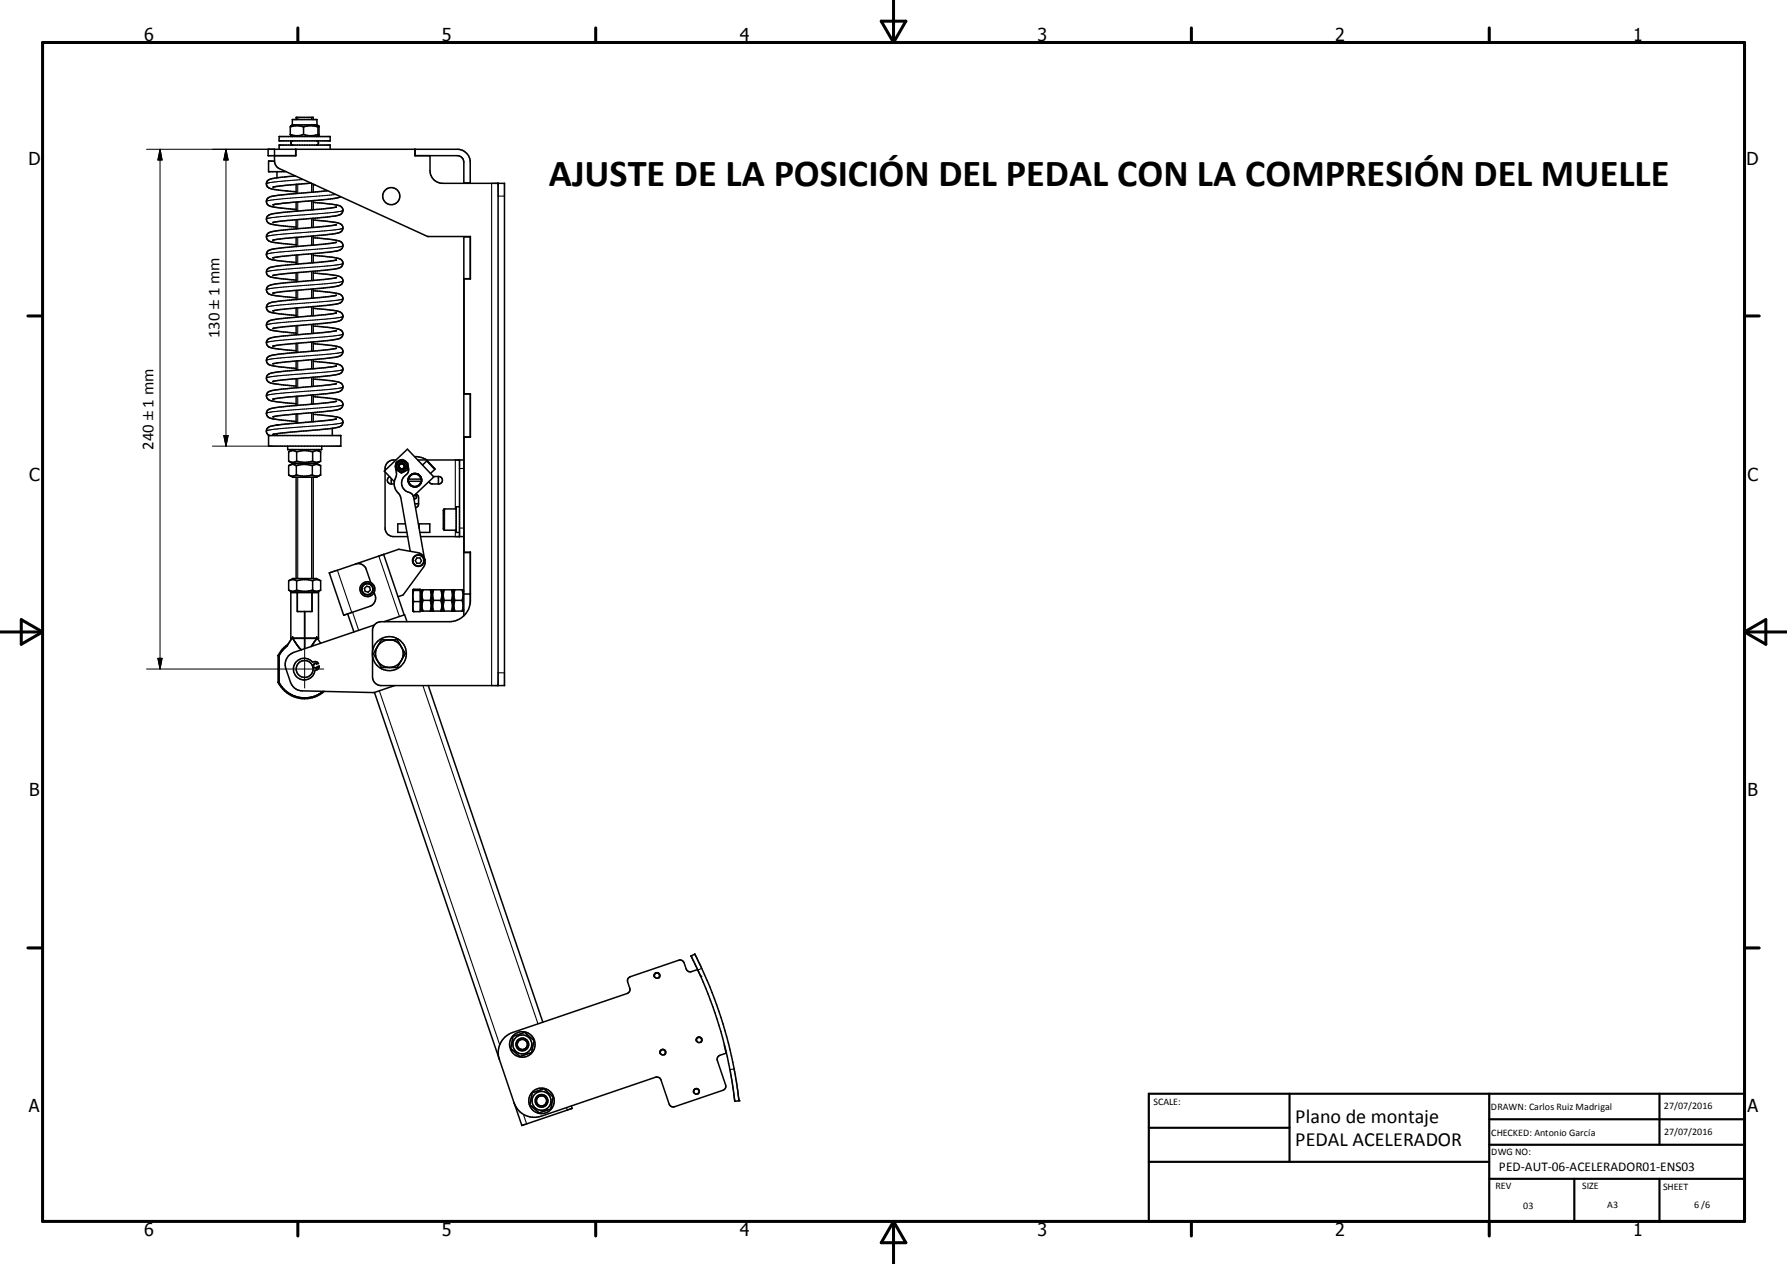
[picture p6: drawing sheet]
<svg xmlns="http://www.w3.org/2000/svg" width="420mm" height="297mm" viewBox="0 0 420 297" stroke-linecap="round" stroke-linejoin="round" font-family="sans-serif">
<g fill="none" stroke="#000" stroke-width=".36">
<path d="M64.5 35.1v3l.2 .6 .7 .8 35.1 16.1h10.1v9.9h-1.5v27h1.5v10.2h-1.5v27h1.5v11.4a5 5 0 0 1-5 5h-16a2.02 2.02 0 0 0-2 2v4.9M64.5 37.9h-1.4v2.4h4.1M65.6 32.1h12v1h-12zM65.6 35.1v-1h12v1M68.2 29.8a4.5 4.5 0 0 1 3.2 0M68.2 31.6l.5 .5M68.2 31.6a4.3 4.3 0 0 0 3.2 0M68.2 29.8v1.8M68.3 29.6l-.1 .2M68.4 29.5l-.1 .1M68.7 29.3v-1.2h5.8v1.2M68.7 29.3h5.8"/>
<path d="M68.7 29.3l-.3 .2M68.9 33.1a.49 .49 0 0 0-.5 .5 .49 .49 0 0 0 .5 .5M69.5 35.1v1.5M69.5 35.1v1.5h-6.5v-1.5h44.5a3 3 0 0 1 3 3v5M69.6 28.1v-.5h4v.5M71.4 29.8a5.2 5.2 0 0 1 3.3 0M71.4 31.6a5 5 0 0 0 3.3 0M71.4 29.8v1.8M74.4 33.1a.5 .5 0 0 1 .5 .5 .5 .5 0 0 1-.5 .5M74.5 29.3l.4 .2M74.8 29.6v2.3M74.8 31.9h.1"/>
<path d="M74.9 29.5v.1M74.9 31.9l-.4 .2M74.9 29.6v2.3M97.5 35.1v1.5h10a1.56 1.56 0 0 1 1.5 1.5v5M101.1 36.6v3.5a2.95 2.95 0 0 0 3 3h14.5v118h-29a2.02 2.02 0 0 1-2-2v-4.9M64.2 52.3h.1M64.2 56.4h.1M65.1 40.3v1.5M69.4 41.4l-5.2 .5a1.25 1.25 0 0 0-1.4 .6 1.25 1.25 0 0 0 .2 1.5 16.6 16.6 0 0 0 5.9 1l.7 .1M69.6 43.3v2.2M69.6 47.5v2.1M69.6 51.6v2.2"/>
<path d="M69.6 55.8v2.1M69.6 59.9v2.2M73.1 43l-6.1 .6-2.8 .4M73.6 43.3v1.8M73.6 47.1v2.2M73.6 51.3v2.1M73.6 55.5v2.1M73.6 59.6v2.2M73.6 43.4h.4M73.6 47.6l4.2 .4a3.4 3.4 0 0 1 2.6 .8 1.33 1.33 0 0 1-1.4 1.9l-14.8 1.6M73.6 51.7l1.1 .1a13.2 13.2 0 0 1 5.6 1 1.28 1.28 0 0 1 .1 1.5 1.28 1.28 0 0 1-1.4 .5l-14.8 1.6M73.6 55.9l2.5 .2a7.4 7.4 0 0 1 4.3 1 1.34 1.34 0 0 1-1.4 1.9l-12.7 1.2-2.1 .4"/>
<path d="M73.6 60h.5a20.8 20.8 0 0 1 6.1 1 1.2 1.2 0 0 1 .3 1.4 1.2 1.2 0 0 1-1.2 .7l-15.1 1.6M77 44.8l-9.3 .8a13.5 13.5 0 0 0-4.8 1 1.21 1.21 0 0 0-.1 1.3 1.21 1.21 0 0 0 1.2 .7l5.6 .6M79 56.9l-3.5 .5-7.4 .7a12.8 12.8 0 0 0-5.2 .9 1.21 1.21 0 0 0-.1 1.3 1.21 1.21 0 0 0 1.1 .7l5.7 .7M79 56.9h.1M79.1 56.9h.1M79.1 52.8l-2.6 .4-7.4 .6a21.1 21.1 0 0 0-6 1 1.27 1.27 0 0 0-.3 1.5 1.27 1.27 0 0 0 1.4 .6l5.4 .6M79.1 48.6l-3.6 .5-6.9 .6a14.5 14.5 0 0 0-5.7 1 1.26 1.26 0 0 0-.1 1.5 1.26 1.26 0 0 0 1.4 .6l5.4 .6M80.1 46.2l-.8 .3-2.1 .3-10.9 1-2.1 .3M109 55.6v89.1M109 43h1.5M109 55.7h1.5M110.5 55.6v9.9"/>
<path d="M117.1 43.1v118M64.2 60.6h.1M64.2 64.7h.1M64.2 73h.1M64.2 68.9h.1M69.6 64.1v2.1M69.6 68.2v2.2M69.6 72.4v2.1M69.6 76.5v2.2M73.6 63.8v2.1M73.6 67.9v2.2M73.6 72v2.2"/>
<path d="M73.6 76.2v2.1M73.6 64.2l1.6 .1a13.3 13.3 0 0 1 5.1 1 1.16 1.16 0 0 1 .2 1.2 1.16 1.16 0 0 1-1 .7l-2.1 .3-10.6 1-2.6 .4M73.6 68.3a28.4 28.4 0 0 1 6.3 .9 1.19 1.19 0 0 1 .6 1.4 1.19 1.19 0 0 1-1.2 .8l-15.1 1.6M73.6 72.4l.5 .1a22.3 22.3 0 0 1 6.1 1 1.19 1.19 0 0 1 .3 1.3 1.19 1.19 0 0 1-1.2 .7l-3.2 .5-8.9 .7-3 .5M73.6 76.6l1.1 .1a14.5 14.5 0 0 1 5.6 1 1.16 1.16 0 0 1 .2 1.2 1.16 1.16 0 0 1-1 .7l-2.5 .4-10.7 1-2.1 .3M79 77.7l-7.7 .8a32.7 32.7 0 0 0-8.2 1.2 1.26 1.26 0 0 0-.3 1.4 1.26 1.26 0 0 0 1.4 .7l5.4 .6M79 77.7h.1M79 69.4h.1M79.1 77.7h.1M79.1 73.5l-2.6 .4-7.9 .7a14 14 0 0 0-5.7 1 1.28 1.28 0 0 0-.1 1.5 1.28 1.28 0 0 0 1.4 .6l5.4 .6M79.1 69.4l-3.6 .5-7.4 .6a16.9 16.9 0 0 0-5 .9 1.26 1.26 0 0 0-.3 1.4 1.26 1.26 0 0 0 1.4 .7l5.4 .6M79.1 65.2l-3.1 .5-5.3 .4a33.1 33.1 0 0 0-7.6 1.1 1.26 1.26 0 0 0-.3 1.5 1.26 1.26 0 0 0 1.4 .7l5.4 .6"/>
<path d="M79.1 61.1l-2.2 .3-8.3 .8a14.5 14.5 0 0 0-5.7 1 1.26 1.26 0 0 0-.1 1.4 1.26 1.26 0 0 0 1.4 .6l5.4 .6M109 65.5h1.5M64.2 85.5h.1M64.2 81.3h.1M64.2 93.8h.1M64.2 89.6h.1M65.5 99.8l-.4 .1M69.6 80.7v2.1M69.6 84.8v2.2M69.6 89v2.1M69.6 93.1v2.2M69.6 97.3v2.1"/>
<path d="M73.6 80.3v2.2M73.6 84.5v2.1M73.6 88.7v2.1M73.6 92.8v2.1M73.6 97v2.1M73.6 80.8l1.1 .1a17.6 17.6 0 0 1 5.5 .8 1.27 1.27 0 0 1 .2 1.5 1.27 1.27 0 0 1-1.4 .7l-14.8 1.6M73.6 84.9a23 23 0 0 1 6.6 1 1.26 1.26 0 0 1 .2 1.5 1.26 1.26 0 0 1-1.4 .6l-14.8 1.6M73.6 89.1l1.1 .1a14 14 0 0 1 5.6 .9 1.29 1.29 0 0 1 .1 1.5 1.29 1.29 0 0 1-1.4 .6l-14.8 1.6M73.6 93.2l5.5 .6a1.3 1.3 0 0 1 1.2 .5 1.3 1.3 0 0 1 .1 1.4l-.1 .2a13.7 13.7 0 0 1-5.7 1l-7.4 .6-3 .4M73.6 97.4h1.1a14.2 14.2 0 0 1 5.6 1.1 1.27 1.27 0 0 1 .1 1.4 1.27 1.27 0 0 1-1.4 .6l-14.8 1.6M79.1 94.3h-.1M79.1 98.4l-1.9 .4-9.8 .8a10.8 10.8 0 0 0-4.5 1 1.09 1.09 0 0 0 .5 1.7"/>
<path d="M79.1 94.3l-2.2 .3-8.3 .8a14.5 14.5 0 0 0-5.7 1 1.21 1.21 0 0 0-.1 1.3 1.21 1.21 0 0 0 1.1 .7l5.7 .6M79.1 90.1l-7.8 .9a32.7 32.7 0 0 0-8.2 1.1 1.25 1.25 0 0 0-.3 1.5 1.25 1.25 0 0 0 1.4 .7l5.4 .6M79.1 86l-3.1 .4-7.4 .7a14 14 0 0 0-5.7 1 1.28 1.28 0 0 0-.1 1.4 1.28 1.28 0 0 0 1.4 .6l5.4 .6M79.1 81.8l-2.2 .4-8.3 .7a14.5 14.5 0 0 0-5.7 1 1.26 1.26 0 0 0-.1 1.5 1.26 1.26 0 0 0 1.4 .6l5.4 .6M109 92.6h1.5M110.5 92.5v10.2M63.1 102.3h17v2.5h-17zM64.2 102.1h.1M65.1 101.9v.4M67.6 104.8v.8h8v-.8M67.8 106.2v2.2M67.8 109.4v2.2a1.59 1.59 0 0 0 1.9 0"/>
<path d="M67.8 106.2a1.59 1.59 0 0 1 1.9 0M67.8 108.4a1.71 1.71 0 0 0 1.9 0M67.8 108.4l1 .5M67.8 109.4a1.5 1.5 0 0 1 1.9 0M68.8 108.9h5.6M68.8 105.6l-1 .6M68.8 108.9l-.9 .5M69.6 112.1v23.8M69.7 111.6a6.4 6.4 0 0 0 3.7 0M69.7 109.4a6 6 0 0 1 3.7 0M69.7 109.4v2.2M69.7 106.2v2.2"/>
<path d="M69.7 108.4a6.4 6.4 0 0 0 3.8 0M69.7 106.2a6.1 6.1 0 0 1 3.8 0M73.4 111.6a1.85 1.85 0 0 0 2 0M73.4 109.4a1.74 1.74 0 0 1 2 0M73.4 109.4v2.2M73.5 108.4a1.72 1.72 0 0 0 1.9 0M73.5 106.2v2.2M73.5 106.2a1.6 1.6 0 0 1 1.9 0M73.6 112.1v23.8M74.4 105.6l1 .6M74.4 108.9l1 .5M75.4 106.2v2.2"/>
<path d="M75.4 109.4v2.2M75.4 108.4l-1 .5M75.4 111.6l-1 .5h-5.6l-.9-.5M78.1 100.6v1.7M90.5 110.9v13.2a2.02 2.02 0 0 0 2 2h3.3M91.6 112a.88 .88 0 0 0-.5 1 .88 .88 0 0 0 .8 .7h.8M92 112.5v1.2M92.7 113.2l-2.4-2.5 5.5-5.2 6.2 6.6-4.8 4.5M93 110.3l.2 1.4a3.6 3.6 0 0 0 .8 4.7l.2 .6 2.2 12.5M93.1 108.1a2.15 2.15 0 0 0-2.6 2.4M93.1 108.9l-.2 .7 .1 .6M93.3 108.6l-.2 .1-.1 1.6"/>
<path d="M93.7 109.6l.2 .5M93.7 109.4v.2M93.9 110.1l.4 .2M94.3 108.1a1.49 1.49 0 0 1 1.4 .8 1.49 1.49 0 0 1-.1 1.6l-.4 .2a1.18 1.18 0 0 1-1.8-.2l-.4-.2M94.3 108.1l-1 .5M94.3 108.1l-.5 .1-.6 .4M94.6 108.1l.5 .1 .6 .5M94.7 110.3h-.2M94.7 110.3h-.4M94.8 108.9l.3 .3M94.8 108.9l-.6-.1-.4 .4M94.9 108.9a.75 .75 0 0 0-1.2 .7"/>
<path d="M94.9 108.9l.2 .4M94.9 110.2l-.2 .1M95 110l-.1 .2M95.1 109.2l.1 .3M95.1 109.8l-.2 .4M95.2 109.4l-.1 .5M95.8 109a2.2 2.2 0 0 1-.9 3.1 2.3 2.3 0 0 0 1.5 3.7l.5 .3 .3 .8 2.7 14.7M95.9 112.8v.3M95.9 113.1l.1 .3M95.9 112.5v.3M95.9 113.1h3.2M95.9 112.6h3.2"/>
<path d="M95.9 112.6v.2M96 113.4l.6 .7 .8 .3M96 113.4l.2 .3M96 112.3a1.58 1.58 0 0 1 1.6-1.1 1.58 1.58 0 0 1 1.4 1.2M96.1 112.6a1.47 1.47 0 0 1 1.4-1.2 1.47 1.47 0 0 1 1.5 1.2M96.1 113.1a1.47 1.47 0 0 0 1.4 1.2 1.47 1.47 0 0 0 1.5-1.2M96.2 112l-.3 .6M96.3 113.9l.8 .5h.6M96.3 111.8a1.59 1.59 0 0 1 1.7-.5 1.59 1.59 0 0 1 1.1 1.3M97.3 116.5a.39 .39 0 0 1 .6 .3 .39 .39 0 0 1-.6 .3M97.4 107.3l1.6 .2 1.4 .6M97.7 116.1l.5 .3 .2 .3v1.7l-.2 .6-.5 .3"/>
<path d="M98.2 108.1h10.8M98.4 118.3l-.9 .1M99 112.4a1.59 1.59 0 0 1-1.3 2M99 112.4h.1M99.1 112.6v.5M99.1 113.1l-.4 .8-.8 .5M99.3 109.3l1-1 .8 .6 1.1 1.3-1 1.1M101.8 112h1.3a.88 .88 0 0 1 .9 .8 .88 .88 0 0 1-.9 .9h-1.7l-.6-.5M103 112v1.7M107.2 119.6h-2.7l-.3 .3 .1 4.6 2.9 .1M108 119.1h-.8v6h.8M108 108.1v18"/>
<path d="M109 102.6h1.5M67.8 136.5l1-.6h5.6l1 .6M67.8 136.5a1.65 1.65 0 0 1 1.9 0M67.8 138.7a1.65 1.65 0 0 0 1.9 0M67.8 138.7l1 .5M67.8 136.5v2.2M69.7 136.5a6.1 6.1 0 0 1 3.8 0M69.7 138.7a6.1 6.1 0 0 0 3.8 0M69.7 136.5v2.2M69.9 139.2v4.5h3.4v-4.5M73.5 136.5a1.65 1.65 0 0 1 1.9 0M73.5 138.7a1.65 1.65 0 0 0 1.9 0"/>
<path d="M73.5 136.5v2.2M75.4 138.7l-1 .5M75.4 136.5v2.2M83.5 132.5a1.98 1.98 0 0 1 2.6 1.3l1.1 3.1M85.7 138.3l.5-.5 .7 .1 .2 .7-.6 .5-.7-.2zM87.9 139.2a2.18 2.18 0 0 1-1 3.3l-5.2 1.8M90.2 130.3l3.5-1.2 4.5 .8a2.26 2.26 0 0 1 1.4 3.4l-4.9 6.5-1.1 .4M90.2 130.3l-12.8 4.3 3.4 10M90.2 130.3l4.8 14.2M95.3 123.1h-1.8v2h2.1M97 138.6l.2 .1M97 138.6v5"/>
<path d="M97 138.6l1.8-.1v5.2h-1.6M97 138.6h.1M97.2 138.7a3.9 3.9 0 0 0 0 2.7M97.2 138.7h1.6M98 131.1h.7l.4 .7-.4 .6-.8-.1-.3-.6zM98.5 124.1v-1h2.5v2h-2.3M98.8 138.9h.2M98.9 126.1h10.1M99 138.9v4.4M99 138.9l.2-.3h2.2l.1 .3M99.4 138.6l-.2 1 .2 1.5M101.1 138.6a3.4 3.4 0 0 1 0 2.5"/>
<path d="M101.5 138.9v4.4M101.5 138.9l.2-.3h2.1l.2 .3M101.9 138.6l-.2 1.2 .2 1.3M103.6 138.6a3.5 3.5 0 0 1 0 2.5M104 138.9l.2-.3h2.1l.2 .3M104 138.9v4.4M104.4 138.6l-.2 1 .2 1.5M106.1 138.6l.2 1-.2 1.5M106.5 138.9l.2-.3h2.1l.2 .3M106.5 138.9v4.4M106.9 138.6a3.5 3.5 0 0 0 0 2.5M108.6 138.6a3.4 3.4 0 0 1 0 2.5"/>
<path d="M109 129.9h1.5M109 139.6h1.6M110.5 129.7v12.1M65.4 154h.2M65.4 154v6.4M65.6 154v6.4M67.7 151.4l-1.4 1.2-.9 1.4M68.6 150h-.2v-10.8h6.5v10.8M68.8 150h5.6M68.8 150v-.3l-1.4 2.1-1.2 1.3-.6 .9M68.8 150l2 2.7M71.6 143.7v8.7"/>
<path d="M73.4 156.3l.4-.1 .1-.3h.3l.2 .2 .5-.2-.7-.4-.7 .1a2.54 2.54 0 0 0-4.1 .1 2.54 2.54 0 0 0 1.1 3.9 2.54 2.54 0 0 0 3.5-2.1l.7-.3 .3-.7-.4 .1-.3 .4-.3-.2-.4 .1M73.4 156.3l.2 .6M74.4 149.7l1 1.5M74.4 149.7v.3M74.4 150l-1.3 1.9M74.4 149.7l.2 .3M74.6 150h.3M74.6 150l.1 .2M74.7 150.2h.1M74.9 150l-.1 .2M80.8 144.6h.1M81.7 144.3l1.5 4.2"/>
<path d="M81.7 144.3l-.9 .3M88 146.9l-18.9 6.4a3 3 0 0 0-1.9 3.8l1.1 3.2a2.97 2.97 0 0 0 2.8 2l16.8 .4 4.9-1.6M88.5 152.4l-.7 1.2 .7 1.2M88.5 154.8l.2 .4M88.5 152.4l-.2 1.2 .2 1.2M88.7 152l.9-1.7h3.8l.9 1.7M88.7 152l-.2 .4M88.7 152a3.2 3.2 0 0 1 5.6 0M88.7 155.2l.9 1.7h3.8l.9-1.7M88.7 155.2a3.2 3.2 0 0 0 5.6 0M90.3 146.1l4.8-1.6 .6 1.6M94.3 152l1 1.6-.8 1.2"/>
<path d="M94.3 152l.5 1.6-.3 1.2M94.5 154.8l-.2 .4M97 143.6h.1M97 143.6l.2 .1M97.2 141.4a3.2 3.2 0 0 0 0 2.3M97.2 141.4h1.6M98.8 143.3h.2M99 143.3l.2 .3h2.2l.1-.3M99.4 141.1l-.2 .9 .2 1.6M99.4 141.1h1.7M101.1 141.1a3.5 3.5 0 0 1 0 2.5M101.5 143.3l.2 .3h2.1l.2-.3"/>
<path d="M101.9 141.1h1.7M101.9 141.1a3.6 3.6 0 0 0 0 2.5M103.6 141.1l.2 1.2-.2 1.3M104 143.3l.2 .3h2.1l.2-.3M104.4 141.1h1.7M104.4 141.1l-.2 .9 .2 1.6M106.1 141.1l.2 .9-.2 1.6M106.5 143.3l.2 .3h2.1l.2-.3M106.9 141.1h1.7M106.9 141.1a3.6 3.6 0 0 0 0 2.5M108.6 141.1l.2 1.2-.2 1.3M65.4 160.4h.2"/>
<path d="M65.4 160.4a7 7 0 0 0 10.8 2.1M65.6 160.4a6.8 6.8 0 0 0 10.3 2.1M88 162.7l29.4 86.3M100.7 161.1l26.9 79.1M162.4 224.6l.9-.4 .9 1.8a100.9 100.9 0 0 1 8.4 25.5l1.1 7.2-1 .1-.5-3.8a101.9 101.9 0 0 0-4.7-18.5l-2.2-5.7zM164.7 229.4l-.7-1.6-1.7 .6-.4-.1-.5-.4-.8-2-.4-.3h-.7l-11.5 4-.4 .3-.1 .6 .6 2.1-.2 .5-.5 .4-26.9 9.1a5 5 0 0 0-3.1 6.4M117.4 249l3.4 10.2M120.6 243.5l2-.7a.75 .75 0 0 1 1.3 .3l1 .9a.77 .77 0 0 1 .5 1.2l-.3 1.4a.74 .74 0 0 1-.9 1l-1.3 .4a.79 .79 0 0 1-1.3-.2l-1-1a.78 .78 0 0 1-.4-1.2zM120.8 259.2l1.9 5.3M125.1 256.8l2-.7a.75 .75 0 0 1 1.3 .2l1.1 .9a.77 .77 0 0 1 .4 1.3l-.4 2.1-2.1 .6a.76 .76 0 0 1-1.3-.2l-1.6-1.4zM134.3 259.9l.2 .6-11.8 4M170.3 245.7l.4 1.8-1.7 .6-.4 .7 2 6.4-.2 .6-.5 .4-11.8 3.9-.4-.1-.4-.6-2-5.8-.3-.4-.7-.1-27.1 9.2a5 5 0 0 1-6.4-3.1"/>
<path d="M172.7 258.7v.1M173.7 258.6h.1M122.7 264.5h.1"/>
<circle cx="92" cy="46.1" r="2.02"/>
<circle cx="94.4" cy="109.6" r=".6"/>
<circle cx="94.4" cy="109.6" r="1.15"/>
<circle cx="86.3" cy="138.4" r="1.37"/>
<circle cx="86.4" cy="138.4" r="1.76"/>
<circle cx="98.3" cy="131.7" r="1.38"/>
<circle cx="71.6" cy="157.2" r="1.98"/>
<circle cx="91.5" cy="153.6" r="4"/>
<circle cx="154.4" cy="229.3" r=".61"/>
<circle cx="122.8" cy="245.4" r="3"/>
<circle cx="122.8" cy="245.4" r="1.19"/>
<circle cx="122.8" cy="245.4" r="2.22"/>
<circle cx="122.8" cy="245.4" r="1.5"/>
<circle cx="127.3" cy="258.7" r="1.49"/>
<circle cx="127.3" cy="258.7" r="3"/>
<circle cx="127.3" cy="258.7" r="2.23"/>
<circle cx="127.3" cy="258.7" r="1.19"/>
<circle cx="155.8" cy="247.3" r=".61"/>
<circle cx="163.7" cy="256.5" r=".62"/>
<circle cx="164.3" cy="244.4" r=".61"/>
</g>
<g fill="none" stroke="#000" stroke-width=".25">
<path d="M70 27.6v.5M73.2 27.6v.5M62.6 43.2h.1M62.6 51.5h.1M62.6 55.6v.1M62.6 59.8h.1M62.7 59.7l-.1 .1M62.7 43.1l-.1 .1M70 43.3v2.1M70 47.5v2.1M70 51.6v2.1M70 55.8v2.1"/>
<path d="M70 59.9v2.2M71.3 42.2l-5.9 .5-2.7 .4M73.2 43.1v2.1M73.2 47.2v2.1M73.2 51.3v2.2M73.2 55.5v2.1M73.2 59.6v2.2M78.9 45.7l-12.6 1-2.7 .3-1 .3M80.6 49.4l-2 .5-12.7 1-3.3 .6M80.6 53.6h.1M80.6 57.7v.1M80.6 57.8l-2.3 .4-12.7 1-2.9 .5"/>
<path d="M80.6 53.6l-2.6 .5-12.7 1-2.7 .5M115.6 43.1v118M117.1 46.1h1.5M62.6 63.9v.1M62.6 68.1h.1M62.6 72.2h.1M62.6 76.4h.1M62.7 76.3l-.1 .1M70 64v2.2M70 68.2v2.1M70 72.3v2.2M70 76.5v2.1"/>
<path d="M73.2 63.8v2.1M73.2 67.9v2.2M73.2 72.1v2.1M73.2 76.2v2.2M80.6 61.9h.1M80.6 66l-1.5 .4-13.5 1.1-2.1 .3-.9 .3M80.6 70.2l-2 .4-12.7 1.1-3.3 .5M80.6 74.3h.1M80.6 78.5l-.7 .2-1.6 .3-12.7 1-2.9 .5M80.6 74.3l-1.8 .5-12.6 1-3.5 .5M80.6 61.9l-2 .4-13.7 1.2-2.3 .4M62.6 80.5h.1"/>
<path d="M62.6 88.8v.1M62.6 93h.1M62.6 97.1v.1M62.7 92.9l-.1 .1M62.7 80.5h-.1M70 80.7v2.1M70 84.8v2.1M70 89v2.1M70 93.1v2.2M70 97.3v2.1M73.2 80.4v2.1M73.2 84.5v2.2"/>
<path d="M73.2 88.7v2.1M73.2 92.8v2.2M73.2 97v2.1M80.6 82.6l-1 .4-1.9 .2-12.8 1-1.6 .2-.7 .3M80.6 99.2l-.7 .3-1.6 .2-12.7 1-3 .6M80.6 86.8h.1M80.6 90.9v.1M80.6 95.1h.1M80.6 95.1l-1.8 .4-12.6 1-3.6 .6M80.6 91l-2.3 .4-12.4 1-3.2 .5M80.6 86.8l-2.6 .5-12.7 1-2.7 .5M62.6 101.3h.1"/>
<path d="M70 112.1v23.8M73.2 112.1v23.8M95 109.7a.59 .59 0 0 0-.4-.7 .59 .59 0 0 0-.7 .4 .59 .59 0 0 0 .4 .7M98.2 111.4h.1M99 112.2v.1M100.3 108.3v.1M100.3 108.4l1.9 1.9M104.5 119.6v5M107 108.1v11.5M108 110.1h1M70 139.2h.1M73.2 139.2h.1"/>
<path d="M79.3 134l3.4 9.9M89 130.7l4.9 14.2M107 124.6v1.5M108 124.1h1M110.5 139.9h.1M82.9 143.8l1.4 4.3M117.1 158.1h1.5M89.2 162.3l28.3 83.2M99.4 161.1l27 79.5M153.8 229.6a.75 .75 0 0 1 .2-1 .75 .75 0 0 1 1.1 .3 .75 .75 0 0 1-.3 1M164.9 227.5l-.9 .4M122.9 244.2a1.2 1.2 0 0 0-1.3 1.1 1.2 1.2 0 0 0 1 1.3 1.2 1.2 0 0 0 1.4-1"/>
<path d="M127.5 257.5a1.2 1.2 0 0 0-1.4 1 1.2 1.2 0 0 0 1 1.4 1.2 1.2 0 0 0 1.4-1M155.1 247.6a.75 .75 0 0 1 .3-1 .75 .75 0 0 1 1 .3 .75 .75 0 0 1-.3 1M163 256.8a.75 .75 0 0 1 .3-1 .75 .75 0 0 1 1 .3 .75 .75 0 0 1-.3 1M163.7 244.7a.75 .75 0 0 1 .2-1 .75 .75 0 0 1 1.1 .3 .75 .75 0 0 1-.3 1M172.6 251.2l-1 .1M123 261.9l.8 2.2M133.2 260.3l.2 .5"/>
<circle cx="86.4" cy="138.4" r="1.22"/>
<circle cx="98.3" cy="131.7" r="1.22"/>
</g>
<g fill="#000">
<circle cx="64.2" cy="48.1" r=".18"/>
<circle cx="64.2" cy="52.3" r=".18"/>
<circle cx="64.2" cy="56.4" r=".18"/>
<circle cx="64.2" cy="68.9" r=".18"/>
<circle cx="64.2" cy="60.6" r=".18"/>
<circle cx="64.2" cy="73" r=".18"/>
<circle cx="64.2" cy="77.2" r=".18"/>
<circle cx="64.2" cy="93.8" r=".18"/>
<circle cx="64.2" cy="89.6" r=".18"/>
<circle cx="64.2" cy="97.9" r=".18"/>
<circle cx="64.2" cy="81.3" r=".18"/>
<circle cx="64.2" cy="102.1" r=".18"/>
<circle cx="98" cy="111.3" r=".18"/>
<circle cx="69.6" cy="139.2" r=".18"/>
<circle cx="73.6" cy="139.2" r=".18"/>
<circle cx="97" cy="138.6" r=".18"/>
<circle cx="99.2" cy="138.6" r=".18"/>
<circle cx="104.2" cy="138.6" r=".18"/>
<circle cx="106.3" cy="138.6" r=".18"/>
<circle cx="97" cy="143.6" r=".18"/>
<circle cx="99.2" cy="143.6" r=".18"/>
<circle cx="104.2" cy="143.6" r=".18"/>
<circle cx="106.3" cy="143.6" r=".18"/>
<circle cx="162.4" cy="224.6" r=".18"/>
<circle cx="164.7" cy="229.4" r=".18"/>
<circle cx="173.7" cy="258.7" r=".18"/>
</g>
<g fill="none" stroke="#000" stroke-width=".71">
<path d="M10 10h400v277h-400zM70 6.6v3.4M140 6.6v3.4M207.1 5h5.8l-2.9 5zM210 0v10M280 6.6v3.4M350 6.6v3.4M6.6 74.2h3.4M410 74.2h3.5M0 148.5h10M5 145.6l5 2.9-5 2.9zM410 148.5h10.1"/>
<path d="M410 148.5l5.1-2.9v5.8zM6.6 222.7h3.4M410 222.7h3.5M70 287v3.4M140 287v3.4M210 287v10M210 287l2.9 5h-5.8zM280 287v3.4M350 287v3.4"/>
</g>
<path d="M270 257h140v30h-140zM303.1 257v16M350 257v30M390.1 257v12M270 265h33.1M270 273h80M350 277h60M350 269h60M350 263h60M370 277v10M390.1 277v10" fill="none" stroke="#000" stroke-width=".51"/>
<path d="M34.4 35.1h30.1M37.6 35.1l.5 2.5h-1zM37.6 35.1v122.1M53.1 35.1v69.7M53.1 35.1l.5 2.5h-1zM49.9 104.8h13.2M52.6 102.3h1l-.5 2.5zM34.4 157.2h41.7M37.1 154.7h1l-.5 2.5zM71.6 152.7v9" fill="none" stroke="#000" stroke-width=".24"/>
<path d="M37.6 35.1l.5 2.5h-1zM53.1 35.1l.5 2.5h-1zM52.6 102.3h1l-.5 2.5zM37.1 154.7h1l-.5 2.5z" fill="#000" stroke="#000" stroke-width=".24"/>
<text font-size="9" x="129" y="43.6">AJUSTE DE LA POSICIÓN DEL PEDAL CON LA COMPRESIÓN DEL MUELLE</text>
<g font-size="4.7">
<text x="304.5" y="263.9">Plano de montaje</text>
<text x="304.5" y="269.3">PEDAL ACELERADOR</text>
</g>
<g font-size="4.2">
<text x="33.9" y="9.6">6</text>
<text x="103.9" y="9.6">5</text>
<text x="173.9" y="9.6">4</text>
<text x="243.8" y="9.6">3</text>
<text x="313.9" y="9.6">2</text>
<text x="383.9" y="9.6">1</text>
<text x="6.7" y="38.7">D</text>
<text x="410.5" y="38.7">D</text>
<text x="6.9" y="112.9">C</text>
<text x="410.7" y="112.9">C</text>
<text x="6.9" y="187.1">B</text>
<text x="410.7" y="187.1">B</text>
<text x="6.8" y="261.4">A</text>
<text x="410.7" y="261.4">A</text>
<text x="33.9" y="290.4">6</text>
<text x="103.9" y="290.4">5</text>
<text x="173.9" y="290.4">4</text>
<text x="243.8" y="290.4">3</text>
<text x="313.9" y="290.4">2</text>
<text x="383.9" y="290.4">1</text>
</g>
<g font-size="3.9">
<text x="51.6" y="69.6" transform="rotate(-90 51.6 69.6)">1 mm</text>
<text x="51.6" y="79.5" transform="rotate(-90 51.6 79.5)">130</text>
<text x="36.1" y="95.8" transform="rotate(-90 36.1 95.8)">1 mm</text>
<text x="36.1" y="105.7" transform="rotate(-90 36.1 105.7)">240</text>
</g>
<g font-size="3.2">
<text x="51.6" y="72.6" transform="rotate(-90 51.6 72.6)">±</text>
<text x="36.1" y="98.8" transform="rotate(-90 36.1 98.8)">±</text>
</g>
<text font-size="3.1" x="352.3" y="275.3">PED-AUT-06-ACELERADOR01-ENS03</text>
<g font-size="2.4">
<text x="271.1" y="259.7">SCALE:</text>
<text x="350.4" y="260.8">DRAWN: Carlos Ruiz Madrigal</text>
<text x="391.1" y="260.6">27/07/2016</text>
<text x="350.5" y="267">CHECKED: Antonio García</text>
<text x="391.2" y="266.7">27/07/2016</text>
<text x="350.5" y="271.4">DWG NO:</text>
<text x="351.5" y="279.3">REV</text>
<text x="371.9" y="279.4">SIZE</text>
<text x="390.9" y="279.6">SHEET</text>
<text x="358.1" y="284.1">03</text>
<text x="377.8" y="283.9">A3</text>
<text x="398.2" y="283.8">6 /6</text>
</g>
</svg>
